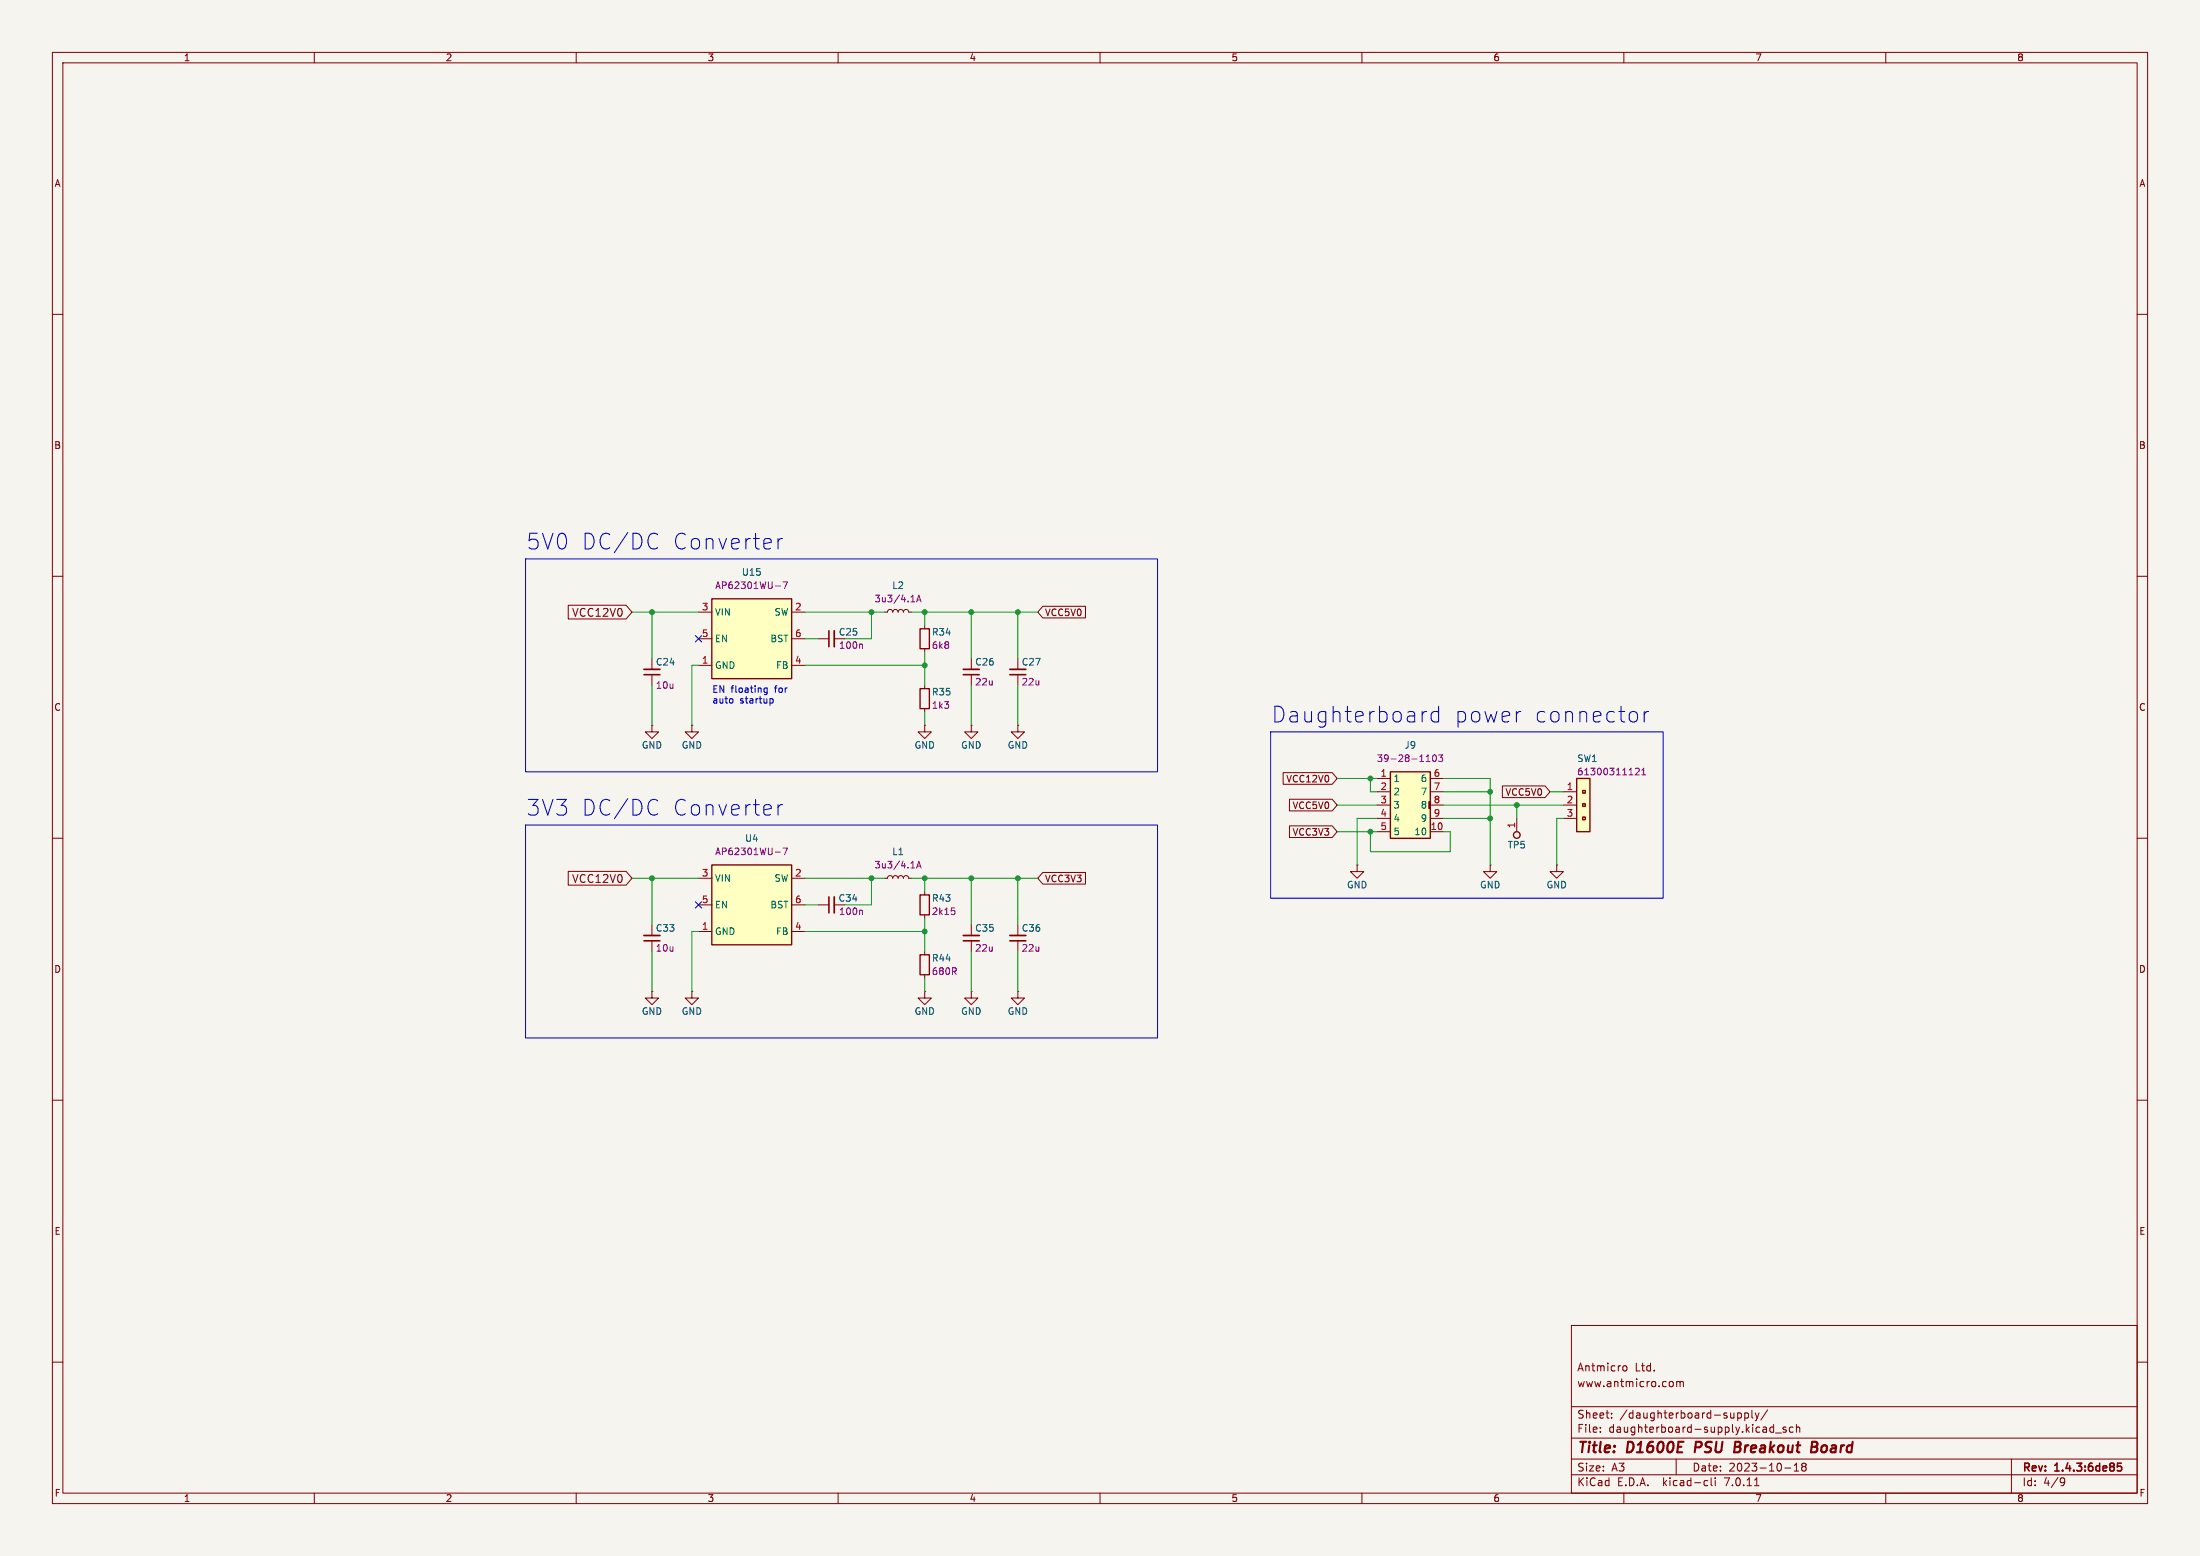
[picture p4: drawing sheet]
<svg xmlns="http://www.w3.org/2000/svg" width="420mm" height="297mm" viewBox="0 0 420 297" stroke-linecap="round" stroke-linejoin="round" font-family="sans-serif">
<path d="M0 0h420v297h-420z" fill="#f5f4ef" stroke="#f5f4ef" stroke-width=".19"/>
<g fill="none" stroke="#840000" stroke-width=".19">
<path d="M10 10h400v277h-400zM12 12h396v273h-396zM60 10v2M110 10v2M160 10v2M210 10v2M260 10v2M310 10v2M360 10v2M10 60h2M408 60h2M10 110h2"/>
<path d="M108.5 115.5h11l1.1 1.3-1.1 1.4h-11zM133.3 116.8h2.6M151.1 116.8h2.6M168.9 116.8h.5l.2-.3 .3-.2 .4 .2 .1 .3 .2-.3 .4-.2 .3 .2 .1 .3 .2-.3 .4-.2 .3 .2 .2 .3 .1-.3 .4-.2 .3 .2 .2 .3h.5M176.5 119.4v.6M199.1 115.7h8.1v2.3h-8.1l-1-1.2zM408 110h2M124.5 138.4v1.3h1.2l-1.2 1.3-1.3-1.3h1.3M124.5 138.4h.1M124.5 125.7v2.1M124.5 128.8v2M132.1 138.4v1.3h1.2l-1.2 1.3-1.3-1.3h1.3"/>
<path d="M132.1 138.4h.1M133.3 127h2.6M133.3 121.9h2.6M151.1 127h2.6M151.1 121.9h2.6M156.2 121.9h2M159.3 121.9h2M176.5 138.4v1.3h1.3l-1.3 1.3-1.2-1.3h1.2M176.5 138.4h.1M176.5 123.8v.7M176.5 130.8v.6M176.5 135.3v.6"/>
<path d="M185.4 138.4v1.3h1.3l-1.3 1.3-1.3-1.3h1.3M185.4 138.4h.1M185.4 125.7v2.1M185.4 128.8v2M194.3 138.4v1.3h1.3l-1.3 1.3-1.3-1.3h1.3M194.3 138.4h.1M194.3 125.7v2.1M194.3 128.8v2M10 160h2M245 147.5h9.3l1 1.1-1 1.1h-9.3zM246.2 157.6h8.1l1 1.2-1 1.1h-8.1zM246.2 152.6h8.1l1 1.1-1 1.1h-8.1z"/>
<path d="M262.9 148.6h2.5M262.9 158.8h2.5M262.9 151.1h2.5M262.9 153.7h2.5M262.9 156.2h2.5M273 148.6h2.6M273 158.8h2.6M273 151.1h2.6M273 153.7h2.6M273 156.2h2.6M286.8 150h8.2l.9 1.1-.9 1.1h-8.2zM289.6 156.2v2.6"/>
<path d="M298.4 151.1h2.6M298.4 153.7h2.6M298.4 156.2h2.6M408 160h2M108.5 166.3h11l1.1 1.3-1.1 1.4h-11zM124.5 176.5v2.1M124.5 179.6v2M133.3 167.6h2.6M133.3 177.8h2.6M133.3 172.7h2.6M151.1 167.6h2.6M151.1 177.8h2.6"/>
<path d="M151.1 172.7h2.6M156.2 172.7h2M159.3 172.7h2M168.9 167.6h.5l.2-.3 .3-.2 .4 .2 .1 .3 .2-.3 .4-.2 .3 .2 .1 .3 .2-.3 .4-.2 .3 .2 .2 .3 .1-.3 .4-.2 .3 .2 .2 .3h.5M176.5 170.2v.6M176.5 174.6v.7M185.4 176.5v2.1M185.4 179.6v2M194.3 176.5v2.1M194.3 179.6v2M199.1 166.5h8.1v2.3h-8.1l-1-1.2zM259.1 165.1v1.3h1.2l-1.2 1.2-1.3-1.2h1.3"/>
<path d="M259.1 165.1h.1M284.5 165.1v1.3h1.2l-1.2 1.2-1.3-1.2h1.3M284.5 165.1h.1M297.2 165.1v1.3h1.2l-1.2 1.2-1.3-1.2h1.3M297.2 165.1h.1M124.5 189.2v1.3h1.2l-1.2 1.3-1.3-1.3h1.3M124.5 189.2h.1M132.1 189.2v1.3h1.2l-1.2 1.3-1.3-1.3h1.3M132.1 189.2h.1M176.5 189.2v1.3h1.3l-1.3 1.3-1.2-1.3h1.2M176.5 189.2h.1M176.5 181.6v.6"/>
<path d="M176.5 186.1v.6M185.4 189.2v1.3h1.3l-1.3 1.3-1.3-1.3h1.3M185.4 189.2h.1M194.3 189.2v1.3h1.3l-1.3 1.3-1.3-1.3h1.3M194.3 189.2h.1M10 210h2M408 210h2M10 260h2M300 253h108v32h-108zM408 260h2M300 278.5h108M300 274.5h108"/>
<path d="M300 268.5h108M305.5 273.2v.2M305.5 272.5v.1M307.7 270.5v.2M307.7 269.8v.1M309.9 260.8l.4-.1 .3 .3-.2 .6-.3 .1-.2-.2M319.2 263.7l.2 .3v.4l-.2 .3M320 278.5v3M320.1 263.8l.4-.1 .2 .2M320.1 263.7v1M320.7 263.9l.2-.2 .4 .1 .1 .9M320.7 263.9v.8"/>
<path d="M331.7 269.7v1.5M331.7 269.8l.5-.1 .2 .3-.1 .6h-.6M333.1 269.8l.4-.1 .3 .3-.1 .6h-.6M333.1 269.7v1.5M334.4 269.2v1.3l.3 .2M335.1 269.7l.3 1M335.4 270.7l-.3 .5M335.8 269.7l-.4 1M337.4 269.1l-1.2 1.9M338.6 272.5l-.4-.1-.3 .3 .1 .6h.6M338.6 271.9v1.5M338.9 273.5h1.2"/>
<path d="M340.9 272.5l-.3-.1-.2 .2v.2l.5 .2v.3h-.5M342.3 272.5l-.4-.1-.3 .3 .1 .6h.6M342.5 279.7l.4-.4v1.5M342.9 271.9v1.5M342.9 272.5l.3-.1 .3 .1 .1 .9M344.2 279.9l-.3 .3v.3l.3 .3h.3l.3-.3-.1-.4-.2-.2M344.2 279.9l-.3-.3 .3-.3h.3l.3 .3-.3 .3M344.2 279.9h.3M384 278.5v6.5M60 285v2M110 285v2M160 285v2"/>
<path d="M210 285v2M260 285v2M300 281.5h108M310 285v2M325.6 282.6l.4 .1M326 283.5l-.4 .1M326.7 282.1v1.3l.2 .2M327.4 282.1v.1M327.4 282.6v1M334.9 283.6h.9M340.7 280.2h1.2M342.5 280.8h.9"/>
<path d="M360 285v2M393.6 282.1l.5 .1a.99 .99 0 0 1-.4 1.4h-.3M394.2 282.7l-.3 .3h-.3"/>
</g>
<path d="M122.9 128.8h3.1M158.2 120.4v3M183.9 128.8h3M192.8 128.8h3M122.9 179.6h3.1M158.2 171.2v3M183.9 179.6h3M192.8 179.6h3M404.3 279.3h.7M404.3 279.9h.5l.2 .2-.1 .6h-.6" fill="none" stroke="#840000" stroke-width=".3"/>
<path d="M323.8 275.2l-.3 2M331.2 276.2h.6M331.3 275.2h.7M331.8 276.2l.3 .1M332 277.1l-.9 .1M332 276.1l-.2 .1M345.8 276.2h.7M346 275.2l.8 .1a.51 .51 0 0 1 .1 .5 .51 .51 0 0 1-.4 .4M346.5 276.2l.3 .1a.58 .58 0 0 1-.3 .9h-.8" fill="none" stroke="#840000" stroke-width=".4"/>
<g fill="none" stroke="#840000" stroke-width=".25">
<path d="M135.9 114.3h15.2v15.2h-15.2zM175.6 120h1.8v3.8h-1.8zM175.6 131.4h1.8v3.9h-1.8zM265.4 147.3h7.6v12.7h-7.6zM272.8 153h.2v1.3h-.2zM301 148.6h2.5v10.2h-2.5zM302.1 156h.5v.5h-.5zM302.1 153.4h.5v.5h-.5zM302.1 150.9h.5v.5h-.5zM135.9 165.1h15.2v15.2h-15.2zM175.6 170.8h1.8v3.8h-1.8zM175.6 182.2h1.8v3.9h-1.8z"/>
<circle cx="289.6" cy="159.4" r=".63"/>
</g>
<path d="M122.9 127.8h3.1M159.3 120.4v3M183.9 127.8h3M192.8 127.8h3M122.9 178.6h3.1M159.3 171.2v3M183.9 178.6h3M192.8 178.6h3" fill="none" stroke="#840000" stroke-width=".33"/>
<g fill="#ffffc2" stroke="#ffffc2" stroke-width=".19">
<path d="M135.9 114.3h15.2v15.2h-15.2z"/>
<path d="M135.9 165.1h15.2v15.2h-15.2z"/>
<path d="M272.8 153h.2v1.3h-.2z"/>
<path d="M265.4 147.3h7.6v12.7h-7.6z"/>
<path d="M301 148.6h2.5v10.2h-2.5z"/>
</g>
<g fill="none" stroke="#840084" stroke-width=".19">
<path d="M148 111.9h1M149.5 111.1h.8l-.5 1.2M173.9 114.9h.7M175 114.9l.4-1.3 .4 1.3M175.1 114.5h.6M164.5 122.9l.1 .2v.7M272.3 145.4h.7M272.3 144.5l.3-.4v1.3M273.6 144.2l.2-.1a.68 .68 0 0 1 .4 .6 .68 .68 0 0 1-.4 .7l-.3-.5zM274.6 144.1h.8l-.4 .5 .3 .1v.5l-.1 .2-.6-.2M312.2 146.8l.5-.2 .2 .4-.7 .9h.7M313.4 147.9h.7"/>
<path d="M313.4 147l.4-.4v1.3M148 162.7h1M149.5 161.9h.8l-.5 1.2M164.5 173.7l.1 .2v.7M173.9 165.7h.7M175 165.7l.4-1.3 .4 1.3M175.1 165.3h.6M181.6 173.3h.7M182.1 173.8l.2 .2v.3l-.2 .3"/>
</g>
<g fill="none" stroke="#0000c2" stroke-width=".19">
<path d="M100.3 106.7h120.7v40.6h-120.7zM125 101.8l.5 .3M125.5 104.5l-.5 .3M148.5 102.8v2M149.4 102.8a.76 .76 0 0 0-.9 .6M139.9 133.5v.6M145.9 132.5l.1 .1M146.5 131.3v1l-.3 .3M146.5 131.4l-.4-.1-.3 .3 .2 .5h.5M147.1 133.4h.4l.1 .2-.1 .5-.4 .1M242.6 139.7h74.9v31.8h-74.9zM272.4 135.8a.76 .76 0 0 0-.9 .6"/>
<path d="M274.6 135.9l-.8-.1-.3 .1-.3 .5v.8l.3 .5 .3 .1 .8-.1M274.6 134.8v3M290.1 135.8h.2M312 135.8l.3 .1 .3 .5v.8l-.3 .5-.3 .1M313.9 135.8v2M314.7 135.8a.76 .76 0 0 0-.8 .6M100.3 157.5h120.7v40.6h-120.7zM125 152.6l.5 .3M125.5 155.3l-.5 .3M148.5 153.6v2M149.4 153.6a.76 .76 0 0 0-.9 .6"/>
</g>
<g fill="none" stroke="#009600" stroke-width=".19">
<path d="M120.6 116.8h12.7M124.5 116.8v8.9M153.7 116.8h15.2M166.4 116.8v5.1h-5.1M174 116.8h24.1M176.5 116.8v2.6M185.4 116.8v8.9M194.3 116.8v8.9M124.5 130.8v7.6M133.3 127h-1.2v11.4M153.7 127h22.8M153.7 121.9h2.5"/>
<path d="M176.5 124.5v6.3M176.5 135.9v2.5M185.4 130.8v7.6M194.3 130.8v7.6M255.3 158.8h7.6M255.3 148.6h7.6M255.3 153.7h7.6M261.6 158.8v3.8h15.3v-3.8h-1.3M261.6 148.6v2.5h1.3M262.9 156.2h-3.8v8.9M275.6 148.6h8.9v16.5M275.6 151.1h8.9"/>
<path d="M275.6 156.2h8.9M275.6 153.7h22.8M289.6 153.7v2.5M295.9 151.1h2.5M298.4 156.2h-1.2v8.9M120.6 167.6h12.7M124.5 167.6v8.9M133.3 177.8h-1.2v11.4M153.7 167.6h15.2M153.7 177.8h22.8M153.7 172.7h2.5M166.4 167.6v5.1h-5.1"/>
<path d="M174 167.6h24.1M176.5 167.6v2.6M176.5 175.3v6.3M185.4 167.6v8.9M194.3 167.6v8.9M124.5 181.6v7.6M176.5 186.7v2.5M185.4 181.6v7.6M194.3 181.6v7.6"/>
</g>
<path d="M132.7 121.3l1.3 1.2M134 121.3l-1.3 1.2M132.7 172.1l1.3 1.2M134 172.1l-1.3 1.2" fill="none" stroke="#000084" stroke-width=".19"/>
<g fill="#009600" stroke="#009600" stroke-width=".19">
<circle cx="284.5" cy="151.1" r=".46"/>
<circle cx="284.5" cy="156.2" r=".46"/>
<circle cx="289.6" cy="153.7" r=".46"/>
<circle cx="185.4" cy="167.6" r=".46"/>
<circle cx="194.3" cy="167.6" r=".46"/>
<circle cx="261.6" cy="158.8" r=".46"/>
<circle cx="261.6" cy="148.6" r=".46"/>
<circle cx="185.4" cy="116.8" r=".46"/>
<circle cx="194.3" cy="116.8" r=".46"/>
<circle cx="176.5" cy="116.8" r=".46"/>
<circle cx="124.5" cy="116.8" r=".46"/>
<circle cx="166.4" cy="116.8" r=".46"/>
<circle cx="176.5" cy="127" r=".46"/>
<circle cx="124.5" cy="167.6" r=".46"/>
<circle cx="176.5" cy="177.8" r=".46"/>
<circle cx="166.4" cy="167.6" r=".46"/>
<circle cx="176.5" cy="167.6" r=".46"/>
</g>
<g font-size="4.2" fill="#0000c2">
<text x="100.3" y="105.2">5V0</text>
<text x="110.7" y="105.2">DC/DC</text>
<text x="128" y="105.2">Converter</text>
<text x="242.6" y="138.2">Daughterboard</text>
<text x="277.4" y="138.2">power</text>
<text x="292.5" y="138.2">connector</text>
<text x="100.3" y="156">3V3</text>
<text x="110.7" y="156">DC/DC</text>
<text x="128" y="156">Converter</text>
</g>
<g font-size="2.8" fill="#840000">
<text x="301" y="277.9">Title:</text>
<text x="310.6" y="277.9">D1600E</text>
<text x="324.4" y="277.9">PSU</text>
<text x="332.7" y="277.9">Breakout</text>
<text x="348.2" y="277.9">Board</text>
</g>
<g font-size="2.1" fill="#840000">
<text x="109.1" y="117.9">VCC12V0</text>
<text x="109.1" y="168.7">VCC12V0</text>
<text x="301" y="262">Antmicro</text>
<text x="312.1" y="262">Ltd.</text>
<text x="301" y="265">www.antmicro.com</text>
<text x="301" y="273.7">File:</text>
<text x="301" y="271">Sheet:</text>
<text x="307.1" y="273.7">daughterboard-supply.kicad_sch</text>
<text x="309.2" y="271">/daughterboard-supply/</text>
<text x="301" y="281.1">Size:</text>
<text x="307.6" y="281.1">A3</text>
<text x="323" y="281.1">Date:</text>
<text x="330" y="281.1">2023-10-18</text>
<text x="386" y="281.3">Rev:</text>
<text x="392.4" y="281.3">1.4.3:6de85</text>
<text x="301" y="283.9">KiCad</text>
<text x="308.7" y="283.9">E.D.A.</text>
<text x="317.6" y="283.9">kicad-cli</text>
<text x="329.5" y="283.9">7.0.11</text>
<text x="386" y="283.9">Id:</text>
<text x="390.1" y="283.9">4/9</text>
</g>
<g font-size="1.8" fill="#840000">
<text x="35" y="11.9">1</text>
<text x="85" y="11.9">2</text>
<text x="135" y="11.9">3</text>
<text x="185" y="11.9">4</text>
<text x="235" y="11.9">5</text>
<text x="285" y="11.9">6</text>
<text x="335" y="11.9">7</text>
<text x="385" y="11.9">8</text>
<text x="10.3" y="35.9">A</text>
<text x="408.3" y="35.9">A</text>
<text x="10.3" y="85.9">B</text>
<text x="408.2" y="85.9">B</text>
<text x="199.4" y="117.8">VCC5V0</text>
<text x="10.3" y="135.9">C</text>
<text x="408.2" y="135.9">C</text>
<text x="245.5" y="149.5">VCC12V0</text>
<text x="246.7" y="154.6">VCC5V0</text>
<text x="287.3" y="152.1">VCC5V0</text>
<text x="246.7" y="159.7">VCC3V3</text>
<text x="199.4" y="168.6">VCC3V3</text>
<text x="10.3" y="185.9">D</text>
<text x="408.2" y="185.9">D</text>
<text x="10.3" y="235.9">E</text>
<text x="408.3" y="235.9">E</text>
<text x="10.3" y="285.9">F</text>
<text x="35" y="286.9">1</text>
<text x="85" y="286.9">2</text>
<text x="135" y="286.9">3</text>
<text x="185" y="286.9">4</text>
<text x="235" y="286.9">5</text>
<text x="285" y="286.9">6</text>
<text x="335" y="286.9">7</text>
<text x="385" y="286.9">8</text>
<text x="408.3" y="285.9">F</text>
</g>
<g font-size="1.8" fill="#840084">
<text x="136.4" y="112.6">AP62301WU-7</text>
<text x="166.8" y="115.2">3u3/4.1A</text>
<text x="160.1" y="124.1">100n</text>
<text x="177.8" y="124.1">6k8</text>
<text x="125.1" y="131.7">10u</text>
<text x="186.1" y="131">22u</text>
<text x="194.9" y="131">22u</text>
<text x="177.8" y="135.5">1k3</text>
<text x="262.7" y="145.6">39-28-1103</text>
<text x="301" y="148.2">61300311121</text>
<text x="136.4" y="163.4">AP62301WU-7</text>
<text x="166.8" y="166">3u3/4.1A</text>
<text x="160.1" y="174.9">100n</text>
<text x="177.8" y="174.9">2k15</text>
<text x="125.1" y="181.8">10u</text>
<text x="186.1" y="181.8">22u</text>
<text x="194.9" y="181.8">22u</text>
<text x="177.8" y="186.3">680R</text>
</g>
<g font-size="1.8" fill="#006464">
<text x="141.5" y="110.1">U15</text>
<text x="170.2" y="112.6">L2</text>
<text x="136.4" y="117.7">VIN</text>
<text x="147.8" y="117.7">SW</text>
<text x="136.4" y="122.8">EN</text>
<text x="147" y="122.8">BST</text>
<text x="160" y="121.5">C25</text>
<text x="177.8" y="121.5">R34</text>
<text x="125.1" y="127.2">C24</text>
<text x="136.4" y="127.9">GND</text>
<text x="148.1" y="127.9">FB</text>
<text x="186.1" y="127.2">C26</text>
<text x="195" y="127.2">C27</text>
<text x="177.8" y="132.9">R35</text>
<text x="122.4" y="143.1">GND</text>
<text x="130" y="143.1">GND</text>
<text x="174.5" y="143.1">GND</text>
<text x="183.4" y="143.1">GND</text>
<text x="192.3" y="143.1">GND</text>
<text x="268.1" y="143.1">J9</text>
<text x="265.9" y="149.5">1</text>
<text x="271.1" y="149.5">6</text>
<text x="301" y="145.6">SW1</text>
<text x="265.9" y="152">2</text>
<text x="265.9" y="154.5">3</text>
<text x="271.1" y="152">7</text>
<text x="271.1" y="154.5">8</text>
<text x="142.1" y="160.9">U4</text>
<text x="265.9" y="157.1">4</text>
<text x="265.9" y="159.6">5</text>
<text x="269.9" y="159.6">10</text>
<text x="271.1" y="157.1">9</text>
<text x="170.2" y="163.4">L1</text>
<text x="287.7" y="162.2">TP5</text>
<text x="136.4" y="168.5">VIN</text>
<text x="136.4" y="173.6">EN</text>
<text x="147" y="173.6">BST</text>
<text x="147.8" y="168.5">SW</text>
<text x="160" y="172.3">C34</text>
<text x="177.8" y="172.3">R43</text>
<text x="257" y="169.8">GND</text>
<text x="282.4" y="169.8">GND</text>
<text x="295.1" y="169.8">GND</text>
<text x="125.1" y="178">C33</text>
<text x="136.4" y="178.7">GND</text>
<text x="148.1" y="178.7">FB</text>
<text x="186.1" y="178">C35</text>
<text x="195" y="178">C36</text>
<text x="177.8" y="183.7">R44</text>
<text x="122.4" y="193.9">GND</text>
<text x="130" y="193.9">GND</text>
<text x="174.5" y="193.9">GND</text>
<text x="183.4" y="193.9">GND</text>
<text x="192.3" y="193.9">GND</text>
</g>
<g font-size="1.8" fill="#a90000">
<text x="133.9" y="116.6">3</text>
<text x="151.7" y="116.6">2</text>
<text x="133.9" y="121.7">5</text>
<text x="151.7" y="121.7">6</text>
<text x="133.9" y="126.7">1</text>
<text x="151.7" y="126.7">4</text>
<text x="263.5" y="148.3">1</text>
<text x="273.6" y="148.3">6</text>
<text x="263.5" y="150.9">2</text>
<text x="263.5" y="153.4">3</text>
<text x="263.5" y="156">4</text>
<text x="273.6" y="150.9">7</text>
<text x="273.6" y="153.4">8</text>
<text x="273.6" y="156">9</text>
<text x="299" y="150.9">1</text>
<text x="299" y="153.4">2</text>
<text x="299" y="156">3</text>
<text x="263.5" y="158.5">5</text>
<text x="273" y="158.5">10</text>
<text x="289.3" y="158.2" transform="rotate(-90 289.3 158.2)">1</text>
<text x="133.9" y="167.4">3</text>
<text x="151.7" y="167.4">2</text>
<text x="133.9" y="172.5">5</text>
<text x="151.7" y="172.5">6</text>
<text x="133.9" y="177.5">1</text>
<text x="151.7" y="177.5">4</text>
</g>
<g font-size="1.8" fill="#0000c2">
<text x="135.9" y="132.3">EN floating</text>
<text x="135.9" y="134.4">auto</text>
<text x="141.2" y="134.4">startup</text>
<text x="148" y="132.3">for</text>
</g>
</svg>
